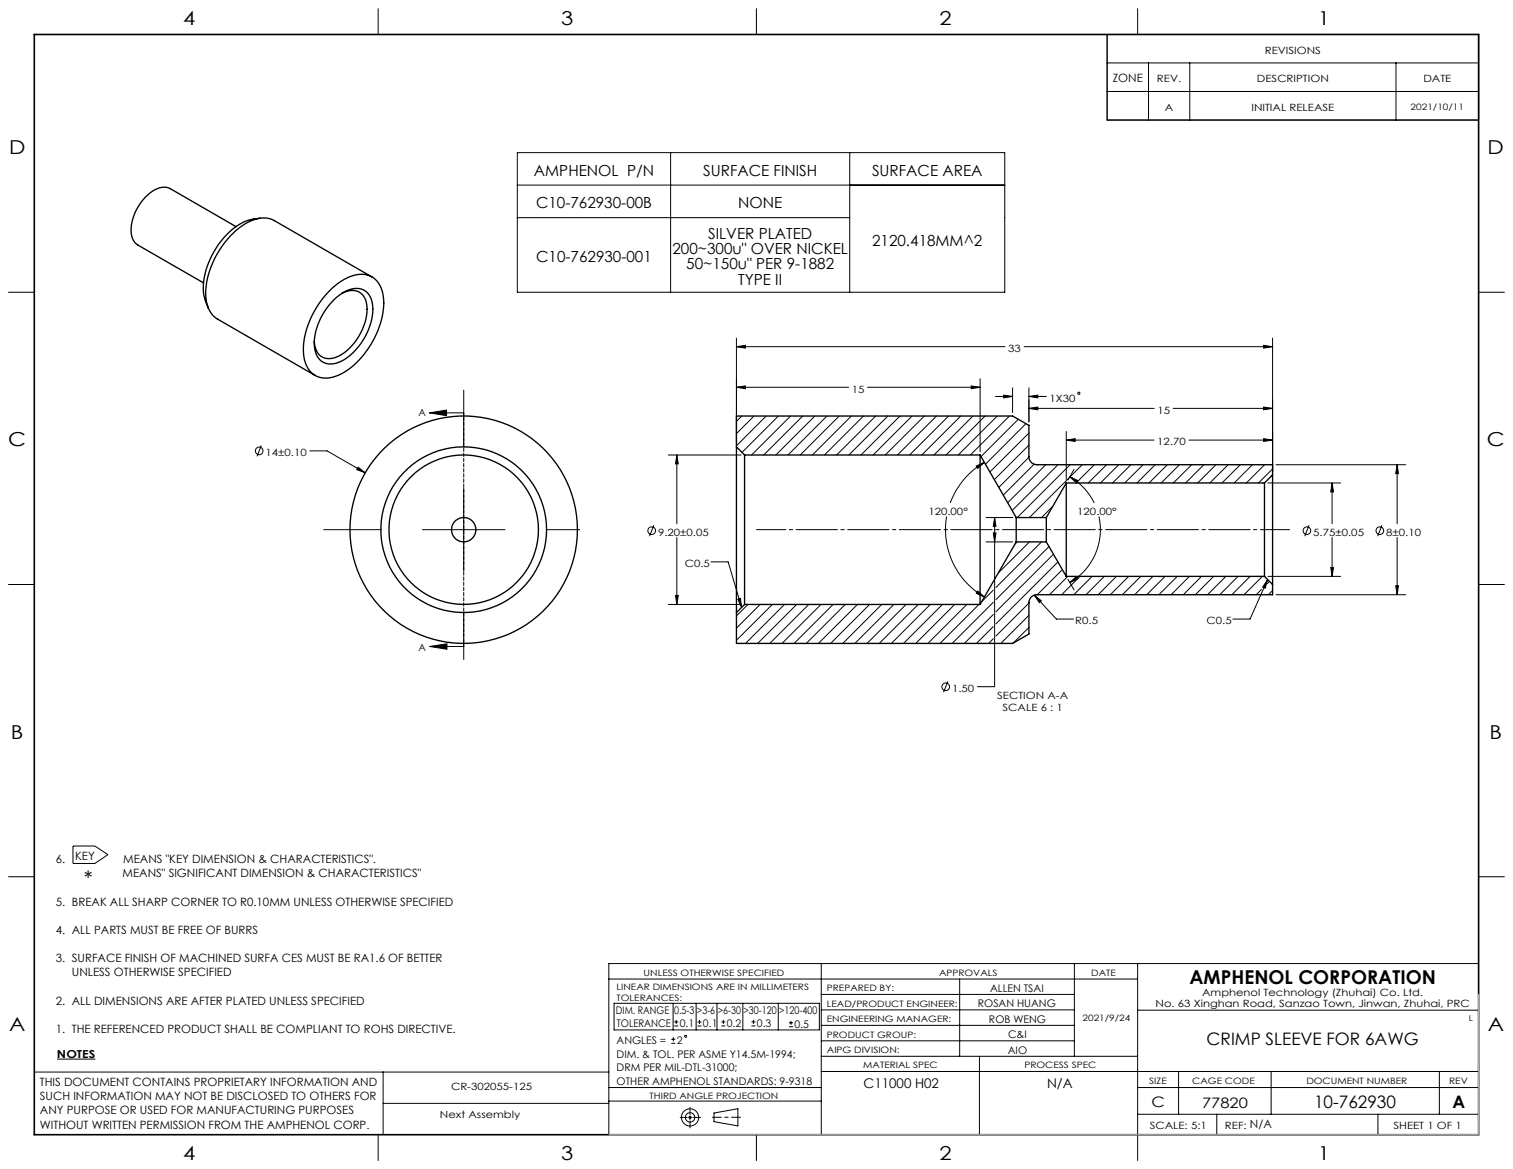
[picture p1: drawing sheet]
<svg xmlns="http://www.w3.org/2000/svg" width="559mm" height="432mm" viewBox="0 0 559 432" stroke-linecap="round" stroke-linejoin="round" font-family="sans-serif">
<g fill="none" stroke="#000" stroke-width=".37">
<path d="M139.7 3.2v9.5M279.4 3.2v9.5M408.9 12.7h137.2v31.6h-137.2zM420.2 3.2v9.5M408.9 33.8h137.2M408.9 23.2h137.2M424.2 23.2v21.1M439.4 23.2v21.1M515.6 23.2v21.1M191.1 56.4h180v51.6h-180zM247.7 56.4v51.6M313.8 56.4v51.6"/>
<path d="M191.1 68.4h180M191.1 80.4h122.7M3.1 107.9h9.6M546.1 107.9h9.5M272 128.1l3.3-.5v1zM272 124.9v38.9M272 128.1h99.2M362 139.9v26.9M378.2 128.1h91.8M466.7 127.6l3.3 .5-3.3 .5zM470 124.9v49.2M158.6 152.5l6.3-1v2z"/>
<path d="M158.6 152.5h12.7M171.3 144.1v21.1M272 143.1l3.3-.5v1zM272 143.1h41.4M274 153.7l-2 2M278.5 153.7l-6.5 6.5M283 153.7l-11 11M287.5 153.7l-13.5 13.4M292 153.7l-14.4 14.4M296.5 153.7l-14.4 14.4M301 153.7l-14.4 14.4M305.4 153.7l-14.4 14.4"/>
<path d="M310 153.7l-14.4 14.4M314.4 153.7l-14.4 14.4M318.9 153.7l-14.4 14.4M320.4 143.1h41.6M323.4 153.7l-14.4 14.4M327.9 153.7l-14.4 14.4M332.4 153.7l-14.4 14.4M336.9 153.7l-14.4 14.4M341.4 153.7l-14.4 14.4M345.9 153.7l-14.4 14.4M350.3 153.7l-14.3 14.4M354.8 153.7l-14.4 14.4"/>
<path d="M358.7 142.6l3.3 .5-3.3 .5zM359.3 153.7l-14.4 14.4M363.8 153.7l-14.4 14.4M367.6 146.4h6.4M368.3 153.7l-14.4 14.4M370.7 145.9l3.3 .5-3.3 .6zM372.8 153.7l-14.4 14.4M374 143.3v9.1M376.1 154.9l-13.8 13.7M378.9 156.5l-14.9 15M380 146.4l3.3-.5v1.1zM380 143.3v12.6"/>
<path d="M380 146.4h6.4M380 150.8l3.3-.4v1zM380 150.8h46.3M380 159.9l-14.4 14.4M393.8 159.4v17.7M433.3 150.8h36.7M466.7 150.4l3.3 .4-3.3 .6zM96.5 164.5l-1.6 4.1M114.4 166.5h6.4l14.1 8.2M132.3 172.6l2.6 2.1-3.1-1.2zM246.8 168.1h26.9M250 168.1l.5 3.2h-1z"/>
<path d="M250 168.1v25.4M360.5 172.2l3.1-1.4-2.5 2.2zM363.6 170.8a28.6 28.6 0 0 0-12.6 15M380 164.4l-12.8 12.8M380 168.9l-11.1 11.1M382 171.4l-11.4 11.4M386.2 171.7l-14 14M390.7 171.7l-16.9 16.9M393.8 162.6l3.3-.6v1.1zM393.8 162.6h32.4M395.1 176.1l3 1.5-.5 .8zM395.1 176.1a22.8 22.8 0 0 1 9 9.7"/>
<path d="M395.2 171.7l-19.5 19.5M396.7 173.4l-2.3 3.9M399.7 171.7l-19.5 19.5M404.2 171.7l-6.8 6.7M408.7 171.7l-6.8 6.7M413.2 171.7l-6.8 6.7M417.7 171.7l-6.8 6.7M422.2 171.7l-6.8 6.7M426.6 171.7l-6.7 6.7M431.1 171.7l-6.7 6.7M435.6 171.7l-6.7 6.7M439.1 162.6h30.9"/>
<path d="M440.1 171.7l-6.7 6.7M444.6 171.7l-6.7 6.7M449.1 171.7l-6.8 6.7M453.6 171.7l-6.8 6.7M458.1 171.7l-6.8 6.7M462.6 171.7l-6.8 6.7M466.7 162l3.3 .6-3.3 .5zM467 171.7l-6.7 6.7M468.3 178.4h26.9M470 173.2l-5.2 5.2M471.3 171.7h47.9M492 178.4l.5 3.3h-1z"/>
<path d="M492 178.4v15.1M516 171.7l.5 3.2h-1zM516 171.7v21.8M119.6 195.7h21.2M156 195.7h30.5M171.3 180.4v30.5M201.8 195.7h12.3M241.5 194l-1.6 4M250 198.5v24.8M349.6 190.8a28.8 28.8 0 0 0 14 29.7M364.2 191.2h9.9M366.9 196.8h.9l-.5 3.4z"/>
<path d="M367.3 191.2l.5 3.3h-.9zM367.3 191.2v62.4h-6.3M388.8 187l-4.1 4.2M405.9 190.8a22.5 22.5 0 0 1-10.8 24.4M483.5 194l-1.6 4M492 198.5v14.4M510.4 194l-1.6 4M516 198.5v21.2M3.1 215.9h9.6M249.5 220h1l-.5 3.3zM262.6 207.5h6.3l5 16.8M361.1 218.3l2.5 2.2-3.1-1.4z"/>
<path d="M364.2 200.2h9.9M366.9 218l-4.3 4.2M375.7 200.2l-.9 .8M380.2 200.2l-11.5 11.4M382 219.8l8.1 8.9h6.4M382 219.8l2.6 2.1-.7 .7zM384.7 200.2l-16.9 16.8M387.4 201.9l-19.6 19.6M389.1 204.7l-21.3 21.3M390.7 207.6l-22.9 22.8M392.4 210.4l-9.3 9.3M394.4 212.9l-6.8 6.8"/>
<path d="M394.4 214l2.3 3.9M395.1 215.2l2.5-2.3 .5 .8zM398.9 212.9l-6.8 6.8M403.4 212.9l-6.8 6.8M407.8 212.9l-6.7 6.8M412.3 212.9l-6.7 6.8M416.8 212.9l-6.7 6.8M421.3 212.9l-6.8 6.8M425.8 212.9l-6.7 6.8M430.3 212.9l-6.8 6.8M434.8 212.9l-6.8 6.8M439.3 212.9l-6.8 6.8"/>
<path d="M443.8 212.9l-6.8 6.8M448.2 212.9l-6.7 6.8M452.8 212.9l-6.8 6.8M457.2 212.9l-6.7 6.8M461.7 212.9l-6.7 6.8M465.9 217.7l-1.9 2M466.2 212.9l-6.7 6.8M468.2 214.1l-6.5 14.6h-6.4M468.2 214.1l-.9 3.2-1-.4zM468.3 212.9h26.9M468.8 214.8l-.8 .8M470 218.1l-1.5 1.6"/>
<path d="M471.3 219.7h47.9M491.5 209.6h1l-.5 3.3zM515.5 216.4h1l-.5 3.3zM546.1 215.9h9.5M158.7 238.8l6.4-1v2zM158.7 238.8h12.6M171.3 226.1v17.5M246.8 223.3h26.9M272.5 221.3l1-.3 .4 3.3zM276.3 223.3l-4.3 4.2M280.7 223.3l-8.7 8.7M285.3 223.3l-13.3 13.2"/>
<path d="M289.7 223.3l-14.4 14.4M294.2 223.3l-14.4 14.4M298.7 223.3l-14.4 14.4M303.2 223.3l-14.4 14.4M307.7 223.3l-14.4 14.4M312.2 223.3l-14.4 14.4M316.7 223.3l-14.4 14.4M321.2 223.3l-14.4 14.4M325.6 223.3l-14.3 14.4M330.1 223.3l-14.4 14.4M334.6 223.3l-14.4 14.4M339.1 223.3l-14.4 14.4"/>
<path d="M343.6 223.3l-14.4 14.4M348.1 223.3l-14.4 14.4M352.6 223.3l-14.4 14.4M357.1 223.3l-14.4 14.4M361.6 223.3l-14.4 14.4M366.9 222.5l-15.3 15.2M366.9 231.5l-6.3 6.2M366.9 227l-10.7 10.7M366.9 235.9l-1.8 1.8M380 222.8l-12.2 12.1M380 227.3l-10.4 10.4M380 231.8l-5.7 5.7"/>
<path d="M350.1 251.7l-1.6 4M27 312.5h8l4.9 3.2-4.9 3.2h-8zM3.1 323.8h9.6M546.1 323.8h9.5M303.3 355.9v63.2M396.8 355.9v34.3M420.2 355.9v72.8M546.1 355.9h-321.2v63.2M224.9 361.6h195.3M226.8 370.6h75.8v9.8h-75.8zM248.6 370.6v9.8M249 379h1.5"/>
<path d="M249 377.5h1.5M249.8 376.7v1.5M257.1 370.6v9.8M257.6 379h1.5M257.6 377.5h1.5M258.3 376.8v1.4M264.8 370.6v9.8M266.4 379h1.5M266.4 377.5h1.5M267.2 376.7v1.5M274.4 370.6v9.8M277.5 379h1.5"/>
<path d="M277.5 377.5h1.5M278.3 376.7v1.5M287.4 370.6v9.8M291.4 379.3h1.5M291.4 377.8h1.5M292.1 377v1.5M303.3 378.7h93.5M303.3 367.3h93.5M303.3 373h93.5M354.4 361.6v28.6M420.2 373.1h125.9M12.7 396h212.2"/>
<path d="M21 391.2h14.2M141.5 396v23.1M247.9 385.4h1.5M247.9 383.9h1.5M248.7 383.2v1.4M303.3 390.2h116.9M303.3 384.5h93.5M303.3 395.8h242.8M361.7 390.2v28.9M435.3 395.8v15.8M469.5 395.8v15.8M531.6 395.8v15.8"/>
<path d="M139.7 419.1v9.6M141.5 407.6h83.4M224.9 401.7h78.4M224.9 406.7h78.4M251.2 412.8h2.6M254.3 412.8h1.4M254.5 412.4l.7 .7M254.8 409.1v2.6M254.8 412.2v1.3M254.8 414v2.6M255.2 412.4l-.7 .7M256.2 412.8h2.6"/>
<path d="M263.7 411.1l8.8-1.6v6.4l-8.8-1.6zM279.4 419.1v9.6M420.2 401.7h125.9M420.2 411.6h125.9M449.4 411.6v7.5M508.9 411.6v7.5"/>
<circle cx="398.5" cy="145.3" r=".42"/>
<circle cx="95.7" cy="166.6" r="1.41"/>
<circle cx="240.7" cy="196" r="1.41"/>
<circle cx="482.7" cy="196" r="1.41"/>
<circle cx="509.6" cy="196" r="1.41"/>
<circle cx="349.3" cy="253.7" r="1.41"/>
<circle cx="253.2" cy="382.8" r=".36"/>
<circle cx="254.8" cy="412.7" r="3.2"/>
<circle cx="254.9" cy="412.8" r="1.73"/>
</g>
<path d="M279.4 195.6h196.9" fill="none" stroke="#000" stroke-width=".37" stroke-dasharray="15.2 1.3 1.3 1.3" stroke-dashoffset="4.4"/>
<path d="M171.3 152.5v86.3" fill="none" stroke="#000" stroke-width=".37" stroke-dasharray="1.3 .6" stroke-dashoffset=".3"/>
<path d="M263.1 412.7h10.4" fill="none" stroke="#000" stroke-width=".37" stroke-dasharray="15.2 1.3 1.3 1.3" stroke-dashoffset="12"/>
<path d="M12.7 12.7h533.4v406.4h-533.4z" fill="none" stroke="#000" stroke-width=".6"/>
<path d="M546.1 367.3v51.8h-321.2" fill="none" stroke="#c0c0c0" stroke-width=".37"/>
<g fill="#000">
<path d="M158.6 152.5l6.3-1v2zM158.7 238.8l6.4-1v2z"/>
<path d="M370.7 145.9l3.3 .5-3.3 .6zM380 146.4l3.3-.5v1.1z"/>
<path d="M132.3 172.6l-.5 .9 3.1 1.2zM516 171.7l.5 3.2h-1zM515.5 216.4h1l-.5 3.3zM492 178.4l.5 3.3h-1zM491.5 209.6h1l-.5 3.3zM250 168.1l.5 3.2h-1zM249.5 220h1l-.5 3.3zM272 143.1l3.3-.5v1zM358.7 142.6l3.3 .5-3.3 .5zM360.5 172.2l3.1-1.4-2.5 2.2zM361.1 218.3l2.5 2.2-3.1-1.4zM367.3 191.2l.5 3.3h-.9zM366.9 196.8h.9l-.5 3.4zM393.8 162.6l3.3-.6v1.1zM466.7 162l3.3 .6-3.3 .5zM395.1 215.2l2.5-2.3 .5 .8zM395.1 176.1l3 1.5-.5 .8zM272 128.1l3.3-.5v1zM466.7 127.6l3.3 .5-3.3 .5zM466.7 150.4l3.3 .4-3.3 .6zM380 150.8l3.3-.4v1z"/>
<path d="M272.5 221.3l1-.3 .4 3.3zM468.2 214.1l-.9 3.2-1-.4zM382 219.8l2.6 2.1-.7 .7z"/>
</g>
<g fill="none" stroke="#000" stroke-width=".5">
<path d="M87.2 83.7l-24.3-14a7.6 7.6 0 0 0-8.6 2.5 17.8 17.8 0 0 0-5.7 14.7 5.2 5.2 0 0 0 2.3 3.6l24.3 14M96.1 80.6a19.2 19.2 0 0 0-14.5 8.5 27.5 27.5 0 0 0-6.3 20.1l1.6 4.6M122 107.2a16.2 16.2 0 0 1 13.1-5.7 8.6 8.6 0 0 1 6.5 8.4 31.8 31.8 0 0 1-16.1 28.5 8.8 8.8 0 0 1-11.2-1.6 16 16 0 0 1-1.6-13.3 35.2 35.2 0 0 1 9.3-16.3zM123.6 110.5a11.3 11.3 0 0 1 9.7-3.8 6.9 6.9 0 0 1 4.4 7.5 23.2 23.2 0 0 1-12.6 19.6 6.1 6.1 0 0 1-9-5.7 23.5 23.5 0 0 1 7.5-17.6zM126.3 108.3a5.7 5.7 0 0 1 8.8 2.8 19.7 19.7 0 0 1-6.5 18 9.3 9.3 0 0 1-9.1 3 6.2 6.2 0 0 1-3.4-6M137.4 102.3l-36.1-20.8a10.6 10.6 0 0 0-11 1.3 32.1 32.1 0 0 0-14.2 27.5 9.6 9.6 0 0 0 4.2 7.6l36.1 20.8M272 165.1v-11.4h102l6 3.4v11.6a2.95 2.95 0 0 0 3 3h87v3.7M272 165.1v61.2M272 165.1l3 3M275 168.1v55.2M275 168.1h87M362 168.1v55.2"/>
<path d="M362 168.1l13.3 23.1M393.8 178.4v34.5M393.8 178.4h73.2M393.8 178.4l-7.4 12.8M467 178.4v34.5M470 175.4v40.5M470 175.4l-3 3M375.3 191.2v9M375.3 191.2h11.1M386.4 191.2v9M375.3 200.2l-13.3 23.1M375.3 200.2h11.1"/>
<path d="M386.4 200.2l7.4 12.7M393.8 212.9h73.2M467 212.9l3 3M470 215.9v3.8h-87a2.9 2.9 0 0 0-3 3v11.5l-6 3.5h-102v-11.4M275 223.3l-3 3M275 223.3h87"/>
<circle cx="171.3" cy="195.7" r="42"/>
<circle cx="171.3" cy="195.7" r="27.6"/>
<circle cx="171.3" cy="195.7" r="4.5"/>
<circle cx="171.3" cy="195.7" r="30.6"/>
</g>
<text font-size="7.8" x="31" y="327.2">*</text>
<g font-size="7.1">
<text x="67.6" y="9.3">4</text>
<text x="207.3" y="9.3">3</text>
<text x="347" y="9.3">2</text>
<text x="486.7" y="9.3">1</text>
<text x="3.3" y="56.9">D</text>
<text x="549.4" y="56.9">D</text>
<text x="3.1" y="164.9">C</text>
<text x="549.2" y="164.9">C</text>
<text x="4" y="272.8">B</text>
<text x="550.1" y="272.8">B</text>
<text x="439.3" y="363.3">AMPHENOL CORPORATION</text>
<text x="3.3" y="380.8">A</text>
<text x="549.5" y="380.8">A</text>
<text x="67.6" y="428.4">4</text>
<text x="207.3" y="428.4">3</text>
<text x="347" y="428.4">2</text>
<text x="486.7" y="428.4">1</text>
</g>
<g font-size="6.3">
<text x="445.6" y="386">CRIMP SLEEVE FOR 6AWG</text>
<text x="485.3" y="409.4">10-762930</text>
<text x="536.5" y="409.4">A</text>
</g>
<g font-size="5.6">
<text x="197.2" y="64.9">AMPHENOL P/N</text>
<text x="259.7" y="64.9">SURFACE FINISH</text>
<text x="322.1" y="64.9">SURFACE AREA</text>
<text x="198" y="76.9">C10-762930-00B</text>
<text x="272.6" y="76.9">NONE</text>
<text x="261.6" y="88.3">SILVER PLATED</text>
<text x="248.4" y="93.9">200~300u&quot; OVER NICKEL</text>
<text x="322.1" y="90.7">2120.418MM^2</text>
<text x="198" y="96.7">C10-762930-001</text>
<text x="253.4" y="99.5">50~150u&quot; PER 9-1882</text>
<text x="272.7" y="105.2">TYPE II</text>
</g>
<g font-size="5.3">
<text x="425.2" y="409.1">C</text>
<text x="444" y="409.1">77820</text>
</g>
<g font-size="4.9">
<text x="318.9" y="401.9">C11000 H02</text>
<text x="386.7" y="401.9">N/A</text>
</g>
<g font-size="4.2">
<text x="411" y="30.4">ZONE</text>
<text x="27.8" y="317.5">KEY</text>
<text x="20.7" y="318.8">6.</text>
<text x="45.5" y="318.8">MEANS &quot;KEY DIMENSION &amp; CHARACTERISTICS&quot;.</text>
<text x="45.3" y="324.1">MEANS&quot; SIGNIFICANT DIMENSION &amp; CHARACTERISTICS&quot;</text>
<text x="20.7" y="334.5">5. BREAK ALL SHARP CORNER TO R0.10MM UNLESS OTHERWISE SPECIFIED</text>
<text x="20.7" y="345">4. ALL PARTS MUST BE FREE OF BURRS</text>
<text x="20.7" y="355.5">3. SURFACE FINISH OF MACHINED SURFA CES MUST BE RA1.6 OF BETTER</text>
<text x="26.5" y="360.7">UNLESS OTHERWISE SPECIFIED</text>
<text x="20.7" y="371.2">2. ALL DIMENSIONS ARE AFTER PLATED UNLESS SPECIFIED</text>
<text x="20.7" y="381.6">1. THE REFERENCED PRODUCT SHALL BE COMPLIANT TO ROHS DIRECTIVE.</text>
<text x="14.7" y="401.2">THIS DOCUMENT CONTAINS PROPRIETARY INFORMATION AND</text>
<text x="14.7" y="406.4">SUCH INFORMATION MAY NOT BE DISCLOSED TO OTHERS FOR</text>
<text x="14.7" y="411.7">ANY PURPOSE OR USED FOR MANUFACTURING PURPOSES</text>
<text x="14.7" y="416.9">WITHOUT WRITTEN PERMISSION FROM THE AMPHENOL CORP.</text>
<text x="461.6" y="416.7">N/A</text>
</g>
<text font-size="4.1" x="21" y="390.9">NOTES</text>
<g font-size="3.9">
<text x="365.7" y="366.3">ALLEN TSAI</text>
<text x="227.5" y="374.4">DIM. RANGE 0.5-3 &gt;3-6 &gt;6-30 &gt;30-120 &gt;120-400</text>
<text x="361.2" y="372">ROSAN HUANG</text>
<text x="365.3" y="377.8">ROB WENG</text>
<text x="227.8" y="379.2">TOLERANCE</text>
<text x="251" y="379.2">0.1</text>
<text x="259.6" y="379.3">0.1</text>
<text x="268.4" y="379.2">0.2</text>
<text x="279.6" y="379.2">0.3</text>
<text x="293.4" y="379.5">0.5</text>
<text x="372.3" y="383.4">C&amp;I</text>
<text x="227.7" y="385.6">ANGLES =</text>
<text x="249.9" y="385.6">2</text>
<text x="372.2" y="389.2">AIO</text>
<text x="227.7" y="390.9">DIM. &amp; TOL. PER ASME Y14.5M-1994;</text>
<text x="227.7" y="395.7">DRM PER MIL-DTL-31000;</text>
<text x="227.7" y="400.6">OTHER AMPHENOL STANDARDS: 9-9318</text>
</g>
<g font-size="3.7">
<text x="467.1" y="19.9">REVISIONS</text>
<text x="427.3" y="30.4">REV.</text>
<text x="464.2" y="30.4">DESCRIPTION</text>
<text x="525.7" y="30.4">DATE</text>
<text x="430.2" y="41">A</text>
<text x="462.2" y="41">INITIAL RELEASE</text>
<text x="372.4" y="130.1">33</text>
<text x="314.6" y="145">15</text>
<text x="387.6" y="148.4">1X30</text>
<text x="154.6" y="153.7">A</text>
<text x="427.5" y="152.8">15</text>
<text x="427.4" y="164.5">12.70</text>
<text x="98.1" y="168.5">14±0.10</text>
<text x="342.9" y="190.3">120.00°</text>
<text x="397.9" y="190.3">120.00°</text>
<text x="243" y="198">9.20±0.05</text>
<text x="485" y="198">5.75±0.05</text>
<text x="512" y="198">8±0.10</text>
<text x="252.9" y="209.5">C0.5</text>
<text x="397.1" y="230.7">R0.5</text>
<text x="445.6" y="230.7">C0.5</text>
<text x="154.6" y="240.4">A</text>
<text x="351.6" y="255.6">1.50</text>
<text x="368.3" y="258.3">SECTION A-A</text>
<text x="370.3" y="262.5">SCALE 6 : 1</text>
<text x="444" y="368">Amphenol Technology (Zhuhai) Co. Ltd.</text>
<text x="426.8" y="372.1">No. 63 Xinghan Road, Sanzao Town, Jinwan, Zhuhai, PRC</text>
<text x="166.6" y="402.6">CR-302055-125</text>
<text x="162.5" y="413">Next Assembly</text>
<text x="424.6" y="417">SCALE: 5:1</text>
<text x="452.4" y="417">REF:</text>
<text x="514.7" y="417">SHEET 1 OF 1</text>
</g>
<g font-size="3.3">
<text x="521" y="40.5">2021/10/11</text>
<text x="227.7" y="365.8">LINEAR DIMENSIONS ARE IN MILLIMETERS</text>
<text x="237.7" y="360.5">UNLESS OTHERWISE SPECIFIED</text>
<text x="346.8" y="360.6">APPROVALS</text>
<text x="403.1" y="360.5">DATE</text>
<text x="227.7" y="369.6">TOLERANCES:</text>
<text x="305.4" y="366">PREPARED BY:</text>
<text x="305.4" y="371.9">LEAD/PRODUCT ENGINEER:</text>
<text x="305.4" y="377.6">ENGINEERING MANAGER:</text>
<text x="399.8" y="377">2021/9/24</text>
<text x="305.4" y="383.3">PRODUCT GROUP:</text>
<text x="305.4" y="388.9">AIPG DIVISION:</text>
<text x="318.9" y="394.7">MATERIAL SPEC</text>
<text x="378.4" y="394.6">PROCESS SPEC</text>
<text x="424.5" y="400.4">SIZE</text>
<text x="440.3" y="400.4">CAGE CODE</text>
<text x="482.5" y="400.4">DOCUMENT NUMBER</text>
<text x="535.2" y="400.4">REV</text>
<text x="239.9" y="405.9">THIRD ANGLE PROJECTION</text>
</g>
<text font-size="3" x="542.5" y="377">L</text>
</svg>
